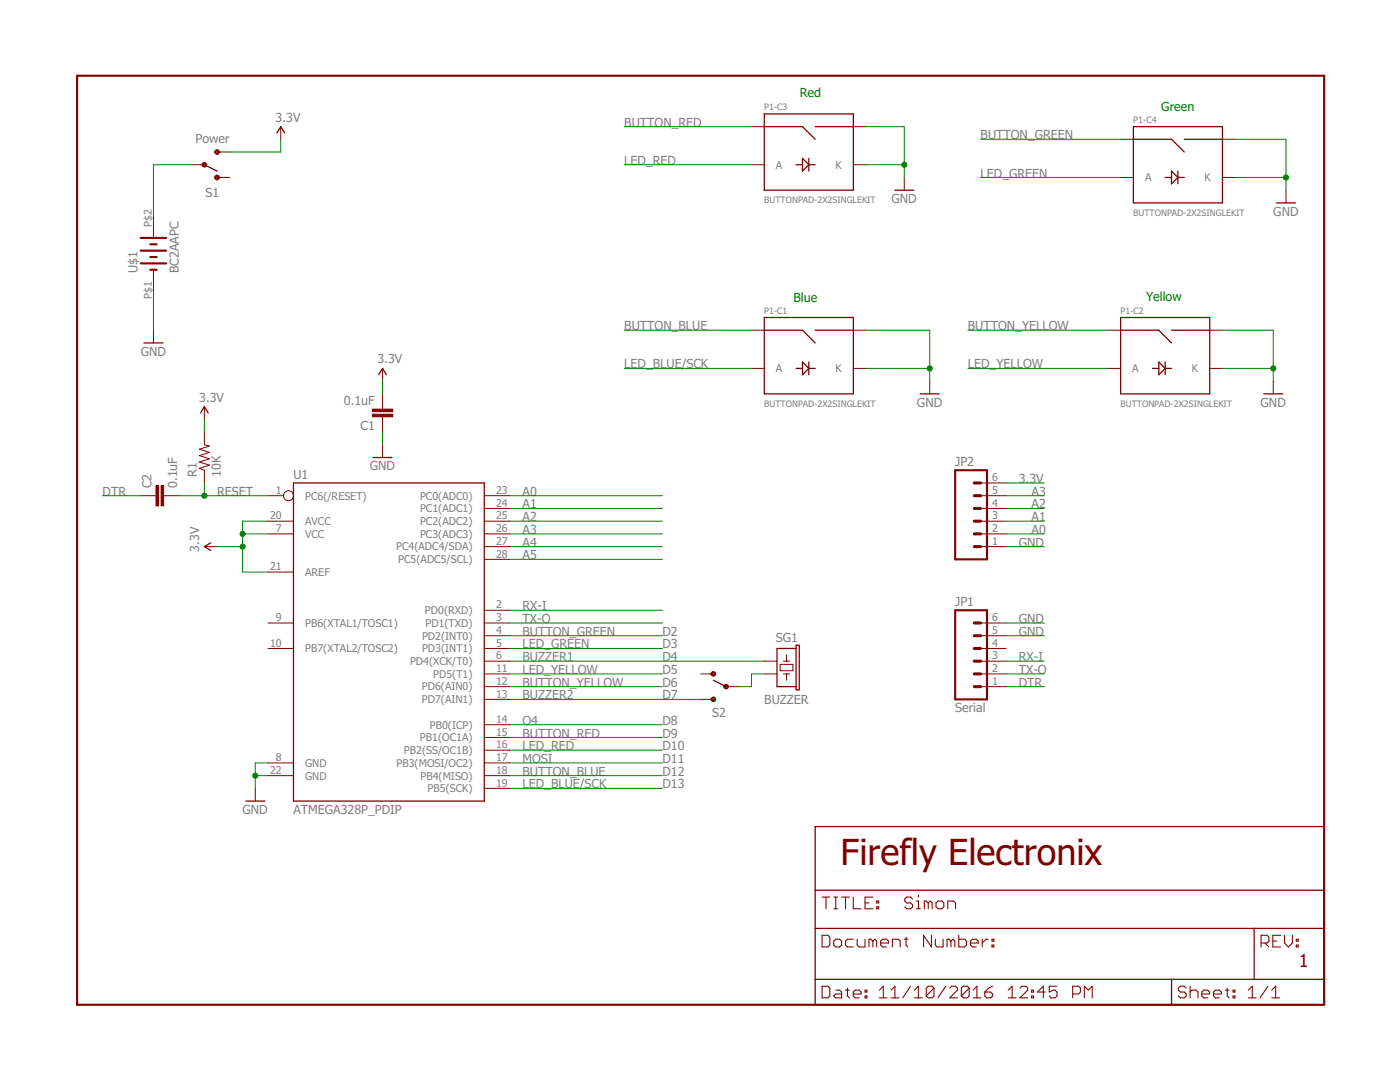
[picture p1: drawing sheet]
<svg xmlns="http://www.w3.org/2000/svg" width="279mm" height="216mm" viewBox="0 0 279 216" stroke-linecap="round" stroke-linejoin="round" font-family="sans-serif">
<path d="M15.4 15.1h248.9v185.4h-248.9zM28.1 52.6h5.1M28.1 47.5h5.1M28.1 50h5.1M30 53.8h1.3M30 48.7h1.3M30 51.3h1.3M190.6 93.8h6.4v17.8h-6.4zM190.6 121.8h6.4v17.8h-6.4z" fill="none" stroke="#800000" stroke-width=".42"/>
<g fill="none" stroke="#800000" stroke-width=".25">
<path d="M40.8 32.9l2.5 1.2M55.3 26.5l.7-1.2 .8 1.2M152.5 22.7h17.8v15.3h-17.8zM152.5 25.3h7.6l2.6 2.5M158.9 32.9h1.2M160.1 31.6l1.3 1.3-1.3 1.2zM161.4 31.6v2.5M161.4 32.9h1.3M162.7 25.3h7.6M178.6 38h3.8M226.2 25.3h17.8v15.2h-17.8zM226.2 27.8h7.6l2.5 2.5"/>
<path d="M232.5 35.4h1.3M233.8 34.1l1.3 1.3-1.3 1.3zM235.1 34.1v2.6M235.1 35.4h1.2M236.3 27.8h7.7M254.7 40.5h3.9M28.7 68.4h3.8M75.6 74.8l.7-1.3 .8 1.3M152.5 63.4h17.8v15.2h-17.8zM152.5 65.9h7.6l2.6 2.5M158.9 73.5h1.2M160.1 72.2l1.3 1.3-1.3 1.3z"/>
<path d="M161.4 72.2v2.6M161.4 73.5h1.3M162.7 65.9h7.6M183.6 78.6h3.9M223.6 63.4h17.8v15.2h-17.8zM223.6 65.9h7.7l2.5 2.5M230 73.5h1.3M231.3 72.2l1.2 1.3-1.2 1.3zM232.5 73.5h1.3M232.5 72.2v2.6M233.8 65.9h7.6M252.2 78.6h3.8"/>
<path d="M40 82.4l.8-1.3 .8 1.3M58.6 96.4h38v63.5h-38zM74.4 91.3h3.9M42.1 108.3l-1.3 .8 1.3 .7M142.4 135.7l2.5 1.3M158.9 129.4h-3.8v7.6h3.8M158.9 128.8h.6v8.8h-.6zM49 159.9h3.9M162.7 164.9h101.6v35.6h-101.6zM162.7 177.6h101.6M162.7 185.3h101.6M162.7 195.4h101.6"/>
<path d="M233.8 195.4v5.1M250.3 185.3v10.1"/>
</g>
<g fill="none" stroke="#800000" stroke-width=".21">
<path d="M164.1 179h1.5M164.8 179v2.3M166.4 179h.8M166.8 179v2.3M168 179h1.5M168.7 179v2.3M170.3 179v2.3h1.6M174.2 179h-1.6v2.3h1.6M175 179.8h.4v.4h-.4zM182.1 179.4l-.4-.4h-.7l-.4 .4v.4l.4 .4h.7l.4 .4v.4l-.4 .3h-.7l-.4-.3M182.9 179.8h.4v1.5M183.3 178.6v.4"/>
<path d="M164.1 186.6h1.1l.4 .4v1.6l-.4 .4h-1.1zM164.1 196.8h1.1l.4 .4v1.5l-.4 .4h-1.1zM166.4 187.8l.4-.4h.8l.4 .4v.8l-.4 .4h-.8l-.4-.4zM166.4 181.3h.8M166.8 197.6h.8l.4 .4v1.1h-1.2l-.4-.4 .4-.4h1.2M168.7 197.6h.8M169.1 197.2v1.5l.4 .4M170.3 198.3h1.6v-.3l-.4-.4h-.8l-.4 .4v.7l.4 .4h.8M170.3 187.4h-1.2l-.4 .4v.8l.4 .4h1.2M171.1 187.4v1.2l.4 .4h1.1v-1.6M172.6 198.7h.4v.4h-.4zM172.6 197.6h.4v.4h-.4z"/>
<path d="M172.6 180.2h.8M174.2 187.8l-.4-.4h-.4v1.6M174.2 187.8l.4-.4 .4 .4v1.2M174.2 187.8v1.2M175 181h.4v.3h-.4zM175.5 199.1h1.5M175.5 197.6l.8-.8v2.3M175.7 188.2h1.6v-.4l-.4-.4h-.8l-.4 .4v.8l.4 .4h.8M177.8 199.1h1.6M177.8 197.6l.8-.8v2.3M178.1 189v-1.6h1.2l.3 .4v1.2M180.4 187.4h.8"/>
<path d="M180.8 187v1.6l.4 .4M181.7 196.8l-1.5 2.3M182.5 199.1h1.6M182.5 197.6l.8-.8v2.3M182.9 181.3h.8M185.3 180.2l-.5-.4h-.3v1.5M185.3 180.2v1.1M185.3 180.2l.3-.4 .4 .4v1.1M185.9 186.6v2.4l-1.6-2.4v2.4M186.4 197.2v1.5l-.4 .4h-.8l-.4-.4M186.4 197.2l-.4-.4h-.8l-.4 .4v1.5M186.4 197.2l-1.6 1.5"/>
<path d="M186.7 187.4v1.2l.3 .4h1.2v-1.6M186.8 180.2l.4-.4h.8l.4 .4v.8l-.4 .3h-.8l-.4-.3zM188.7 196.8l-1.5 2.3M189.1 181.3v-1.5h1.2l.4 .4v1.1M189.5 197.2l.4-.4h.8l.4 .4v.4l-1.6 1.5h1.6M189.8 187.8l-.4-.4h-.4v1.6M189.8 187.8v1.2M189.8 187.8l.4-.4 .4 .4v1.2M191.3 186.6v2.4h1.2l.4-.4v-.8l-.4-.4h-1.2M193.4 197.2v1.5l-.4 .4h-.7l-.4-.4M193.4 197.2l-.4-.4h-.7l-.4 .4v1.5M193.4 197.2l-1.5 1.5"/>
<path d="M193.7 188.2h1.5v-.4l-.4-.4h-.7l-.4 .4v.8l.4 .4h.7M194.2 199.1h1.5M194.2 197.6l.8-.8v2.3M196 187.4v1.6M196.5 198h1.2l.4 .3v.4l-.4 .4h-.8l-.4-.4zM197.2 187.4h-.4l-.8 .8M198 188.6h.4v.4h-.4zM198 187.4h.4v.4h-.4zM198.1 196.8l-.8 .4-.8 .8M201.2 199.1h1.6M201.2 197.6l.8-.8v2.3M203.6 197.2l.3-.4h.8l.4 .4v.4l-1.5 1.5h1.5"/>
<path d="M205.9 198.7h.4v.4h-.4zM205.9 197.6h.4v.4h-.4zM208.6 198h-1.5l1.1-1.2v2.3M210.9 196.8h-1.5v1.2l.8-.4h.4l.3 .4v.7l-.3 .4h-.8l-.4-.4M214.1 198.3h1.1l.4-.3v-.8l-.4-.4h-1.1v2.3M216.4 199.1v-2.3l.8 .8 .8-.8v2.3M236.7 197.2l-.4-.4h-.7l-.4 .4v.4l.4 .4h.7l.4 .3v.4l-.4 .4h-.7l-.4-.4M237.5 198l.4-.4h.8l.4 .4v1.1M237.5 196.8v2.3M239.8 198.3h1.6v-.3l-.4-.4h-.8l-.4 .4v.7l.4 .4h.8M242.2 198.3h1.5v-.3l-.3-.4h-.8l-.4 .4v.7l.4 .4h.8M244.5 197.6h.8"/>
<path d="M244.9 197.2v1.5l.4 .4M246.1 198.7h.4v.4h-.4zM246.1 197.6h.4v.4h-.4zM249.1 199.1h1.6M249.1 197.6l.8-.8v2.3M251.7 188.2h1.2l.3-.4v-.8l-.3-.4h-1.2v2.4M252.5 188.2l.7 .8M253 196.8l-1.5 2.3M253.8 199.1h1.6M253.8 197.6l.8-.8v2.3M254 187.8h.8M255.6 186.6h-1.6v2.4h1.6"/>
<path d="M256.3 186.6v1.6l.8 .8 .8-.8v-1.6M258.7 188.6h.4v.4h-.4zM258.7 187.4h.4v.4h-.4z"/>
</g>
<g fill="none" stroke="#800000" stroke-width=".2">
<path d="M38.2 32.9h2.6M43.3 30.3h2.6M43.3 35.4h2.6M56 25.3v2.5M150 32.9h2.5M150 25.3h2.5M170.3 32.9h2.5M170.3 25.3h2.5M180.5 35.4v2.6M223.6 35.4h2.6M223.6 27.8h2.6M244 35.4h2.5"/>
<path d="M244 27.8h2.5M256.6 38v2.5M30.6 43v4.5M30.6 53.8v4.5M30.6 65.9v2.5M76.3 73.5v2.6M76.3 78.6v3M150 73.5h2.5M150 65.9h2.5M170.3 73.5h2.5M170.3 65.9h2.5M185.5 76.1v2.5"/>
<path d="M221.1 73.5h2.5M221.1 65.9h2.5M241.4 73.5h2.6M241.4 65.9h2.6M254.1 76.1v2.5M28.1 98.9h3M32.7 98.9h3M40.8 86.2v2.6l1 .2-2 .6 2 .7-2 .6 2 .6-2 .7 2 .6-2 .7 1 .3v2.6M40.8 81.1v2.6M53.5 98.9h3.1M76.3 83.2v3M76.3 88.8v2.5"/>
<path d="M96.6 98.9h5.1M195.7 98.9h5.1M195.7 96.4h5.1M40.8 109.1h2.5M53.5 106.5h5.1M53.5 114.2h5.1M53.5 104h5.1M96.6 109.1h5.1M96.6 106.5h5.1M96.6 104h5.1M96.6 111.6h5.1M96.6 101.5h5.1"/>
<path d="M195.7 109.1h5.1M195.7 106.5h5.1M195.7 104h5.1M195.7 101.5h5.1M53.5 129.4h5.1M53.5 124.3h5.1M96.6 139.6h5.1M96.6 134.5h5.1M96.6 137h5.1M96.6 131.9h5.1M96.6 129.4h5.1M96.6 126.9h5.1"/>
<path d="M96.6 124.3h5.1M96.6 121.8h5.1M139.8 139.6h2.6M139.8 134.5h2.6M144.9 137h2.5M152.5 134.5h2.6M152.5 131.9h2.6M155.7 132.6h2.5v1.2h-2.5zM156.3 134.5h1.3M156.3 131.9h1.3M157 130.7v1.2M157 134.5v1.2"/>
<path d="M195.7 134.5h5.1M195.7 137h5.1M195.7 131.9h5.1M195.7 129.4h5.1M195.7 126.9h5.1M195.7 124.3h5.1M50.9 157.3v2.6M53.5 152.2h5.1M53.5 154.8h5.1M96.6 157.3h5.1M96.6 152.2h5.1M96.6 154.8h5.1"/>
<path d="M96.6 149.7h5.1M96.6 147.2h5.1M96.6 144.6h5.1"/>
<circle cx="57.6" cy="98.9" r=".99"/>
</g>
<g fill="#800000" stroke="#800000" stroke-width=".2">
<path d="M43 35.1a.46 .46 0 0 1 .7 .1 .46 .46 0 0 1-.3 .7 .46 .46 0 0 1-.5-.5h.2a.26 .26 0 0 1 .3-.2 .26 .26 0 0 1 .1 .4 .26 .26 0 0 1-.4-.1v-.1h-.2z" fill-rule="evenodd"/>
<path d="M43 30a.46 .46 0 0 1 .7 .1 .46 .46 0 0 1-.3 .7 .46 .46 0 0 1-.5-.5h.2a.26 .26 0 0 1 .3-.2 .26 .26 0 0 1 .1 .4 .26 .26 0 0 1-.4 0v-.2h-.2z" fill-rule="evenodd"/>
<path d="M40.5 32.5a.46 .46 0 0 1 .7 .2 .46 .46 0 0 1-.3 .6 .46 .46 0 0 1-.6-.4h.2a.26 .26 0 0 1 .4-.2 .26 .26 0 0 1 .1 .4 .26 .26 0 0 1-.4-.1l-.1-.1h-.2z" fill-rule="evenodd"/>
<path d="M142.1 134.1a.46 .46 0 0 1 .7 .2 .46 .46 0 0 1-.4 .6 .46 .46 0 0 1-.5-.4h.2a.26 .26 0 0 1 .4-.3 .26 .26 0 0 1 .1 .5 .26 .26 0 0 1-.5-.1l-.2-.1z" fill-rule="evenodd"/>
<path d="M142.1 139.2a.46 .46 0 0 1 .7 .2 .46 .46 0 0 1-.4 .6 .46 .46 0 0 1-.5-.4h.2a.26 .26 0 0 1 .4-.3 .26 .26 0 0 1 .1 .4 .26 .26 0 0 1-.5 0l-.2-.1z" fill-rule="evenodd"/>
<path d="M144.6 136.7a.46 .46 0 0 1 .7 .1 .46 .46 0 0 1-.3 .7 .46 .46 0 0 1-.6-.5h.3a.26 .26 0 0 1 .3-.2 .26 .26 0 0 1 .1 .4 .26 .26 0 0 1-.4-.1l-.3-.1z" fill-rule="evenodd"/>
</g>
<g fill="#800000" stroke="#800000" stroke-width=".2">
<path d="M32.2 96.9h.5v4h-.5z"/>
<path d="M31.1 96.9h.5v4h-.5z"/>
<path d="M74.3 81.6h4.1v.5h-4.1z"/>
<path d="M74.3 82.7h4.1v.5h-4.1z"/>
</g>
<path d="M194.4 98.9h1.3M194.4 96.4h1.3M194.4 104h1.3M194.4 106.5h1.3M194.4 109.1h1.3M194.4 101.5h1.3M194.4 131.9h1.3M194.4 134.5h1.3M194.4 137h1.3M194.4 126.9h1.3M194.4 129.4h1.3M194.4 124.3h1.3" fill="none" stroke="#800000" stroke-width=".61"/>
<g fill="none" stroke="#008000" stroke-width=".2">
<path d="M38.2 32.9h-7.6v10.1M56 27.8v2.5h-10.1M124.6 32.9h25.4M124.6 25.3h25.4M172.8 32.9h7.7M172.8 25.3h7.7v10.1M195.7 35.4h27.9M195.7 27.8h27.9M246.5 35.4h10.1M246.5 27.8h10.1v10.2M30.6 58.3v7.6M76.3 76.1v2.5"/>
<path d="M124.6 73.5h25.4M124.6 65.9h25.4M172.8 73.5h12.7M172.8 65.9h12.7v10.2M193.2 73.5h27.9M193.2 65.9h27.9M244 73.5h10.1M244 65.9h10.1v10.2M20.5 98.9h7.6M35.7 98.9h17.8M40.8 83.7v2.5M40.8 96.4v2.5"/>
<path d="M76.3 86.2v2.6M101.7 98.9h30.5M200.8 96.4h7.6M200.8 98.9h7.6M43.3 109.1h5.1M48.4 106.5h5.1M53.5 104h-5.1v10.2h5.1M101.7 109.1h30.5M101.7 104h30.5M101.7 106.5h30.5M101.7 101.5h30.5M101.7 111.6h30.5"/>
<path d="M200.8 109.1h7.6M200.8 104h7.6M200.8 106.5h7.6M200.8 101.5h7.6M101.7 124.3h30.5M101.7 126.9h30.5M101.7 134.5h30.5M101.7 129.4h30.5M101.7 137h30.5M101.7 131.9h50.8M101.7 121.8h30.5M101.7 139.6h38.1"/>
<path d="M152.5 134.5h-2.5v2.5h-2.6M200.8 124.3h7.6M200.8 126.9h7.6M200.8 134.5h7.6M200.8 137h7.6M200.8 131.9h7.6M50.9 154.8h2.6M53.5 152.2h-2.6v5.1M101.7 152.2h30.5M101.7 154.8h30.5M101.7 149.7h30.5M101.7 157.3h30.5"/>
<path d="M101.7 147.2h30.5M101.7 144.6h30.5"/>
</g>
<g fill="#008000" stroke="#008000" stroke-width=".2">
<circle cx="256.6" cy="35.4" r=".51"/>
<circle cx="254.1" cy="73.5" r=".51"/>
<circle cx="185.5" cy="73.5" r=".51"/>
<circle cx="180.5" cy="32.9" r=".51"/>
<circle cx="50.9" cy="154.8" r=".51"/>
<circle cx="48.4" cy="106.5" r=".51"/>
<circle cx="48.4" cy="109.1" r=".51"/>
<circle cx="40.8" cy="98.9" r=".51"/>
</g>
<text font-size="7.2" fill="#800000" x="167.8" y="172.6">Firefly Electronix</text>
<text font-size="3.6" fill="#800000" x="259.2" y="192.9">1</text>
<g font-size="2.5" fill="#008000">
<text x="159.6" y="19.4">Red</text>
<text x="231.8" y="22.2">Green</text>
<text x="158.4" y="60.3">Blue</text>
<text x="228.7" y="60.1">Yellow</text>
</g>
<g font-size="2.5" fill="#808080">
<text x="39" y="28.6">Power</text>
<text x="55" y="24.2">3.3V</text>
<text x="124.6" y="25.3">BUTTON_RED</text>
<text x="195.7" y="27.8">BUTTON_GREEN</text>
<text x="124.6" y="32.9">LED_RED</text>
<text x="195.7" y="35.4">LED_GREEN</text>
<text x="41" y="39.2">S1</text>
<text x="177.9" y="40.5">GND</text>
<text x="254.1" y="43">GND</text>
<text x="27.5" y="54.5" transform="rotate(-90 27.5 54.5)">U$1</text>
<text x="35.7" y="54.5" transform="rotate(-90 35.7 54.5)">BC2A PC</text>
<text x="124.6" y="65.9">BUTTON_BLUE</text>
<text x="193.2" y="65.9">BUTTON_YELLOW</text>
<text x="28.1" y="71">GND</text>
<text x="75.3" y="72.5">3.3V</text>
<text x="124.6" y="73.5">LED_BLUE/SCK</text>
<text x="193.2" y="73.5">LED_YELLOW</text>
<text x="39.8" y="80.1">3.3V</text>
<text x="68.6" y="80.8">0.1uF</text>
<text x="183" y="81.1">GND</text>
<text x="251.6" y="81.1">GND</text>
<text x="72" y="85.8">C1</text>
<text x="39.3" y="95.1" transform="rotate(-90 39.3 95.1)">R1</text>
<text x="44.1" y="95.1" transform="rotate(-90 44.1 95.1)">10K</text>
<text x="58.6" y="95.6">U1</text>
<text x="73.8" y="93.8">GND</text>
<text x="190.6" y="93.1">JP2</text>
<text x="20.5" y="98.9">DTR</text>
<text x="30.2" y="97.4" transform="rotate(-90 30.2 97.4)">C2</text>
<text x="35.3" y="97.4" transform="rotate(-90 35.3 97.4)">0.1uF</text>
<text x="43.3" y="98.9">RESET</text>
<text x="104.3" y="98.9">A0</text>
<text x="104.3" y="101.4">A1</text>
<text x="203.3" y="96.4">3.3V</text>
<text x="205.9" y="101.4">A2</text>
<text x="205.9" y="98.9">A3</text>
<text x="104.3" y="104">A2</text>
<text x="104.3" y="106.5">A3</text>
<text x="205.9" y="106.5">A0</text>
<text x="205.9" y="104">A1</text>
<text x="39.8" y="110.1" transform="rotate(-90 39.8 110.1)">3.3V</text>
<text x="104.3" y="109.1">A4</text>
<text x="104.3" y="111.6">A5</text>
<text x="203.3" y="109.1">GND</text>
<text x="104.3" y="121.8">RX-I</text>
<text x="104.3" y="124.3">TX-O</text>
<text x="190.6" y="121">JP1</text>
<text x="203.3" y="124.3">GND</text>
<text x="104.3" y="129.4">LED_GREEN</text>
<text x="104.3" y="126.8">BUTTON_GREEN</text>
<text x="104.3" y="131.9">BUZZER1</text>
<text x="132.2" y="126.8">D2</text>
<text x="132.2" y="129.4">D3</text>
<text x="132.2" y="131.9">D4</text>
<text x="154.8" y="128.1">SG1</text>
<text x="203.3" y="126.8">GND</text>
<text x="203.3" y="131.9">RX-I</text>
<text x="104.3" y="134.5">LED_YELLOW</text>
<text x="104.3" y="137">BUTTON_YELLOW</text>
<text x="132.2" y="134.5">D5</text>
<text x="132.2" y="137">D6</text>
<text x="203.3" y="137">DTR</text>
<text x="203.3" y="134.5">TX-O</text>
<text x="104.3" y="139.5">BUZZER2</text>
<text x="132.2" y="139.5">D7</text>
<text x="142.2" y="143.1">S2</text>
<text x="152.5" y="140.6">BUZZER</text>
<text x="190.6" y="142.1">Serial</text>
<text x="104.3" y="149.7">LED_RED</text>
<text x="104.3" y="147.2">BUTTON_RED</text>
<text x="104.3" y="144.6">O4</text>
<text x="132.2" y="144.6">D8</text>
<text x="132.2" y="147.2">D9</text>
<text x="132.2" y="149.7">D10</text>
<text x="104.3" y="154.8">BUTTON_BLUE</text>
<text x="104.3" y="152.2">MOSI</text>
<text x="132.2" y="152.2">D11</text>
<text x="132.2" y="154.8">D12</text>
<text x="104.3" y="157.3">LED_BLUE/SCK</text>
<text x="132.2" y="157.3">D13</text>
<text x="48.4" y="162.4">GND</text>
<text x="58.6" y="162.4">ATMEGA328P_PDIP</text>
</g>
<g font-size="2.1" fill="#808080">
<text x="154.9" y="33.6">A</text>
<text x="166.7" y="33.6">K</text>
<text x="228.5" y="36.2">A</text>
<text x="240.4" y="36.2">K</text>
<text x="30.3" y="45.2" transform="rotate(-90 30.3 45.2)">P$2</text>
<text x="30.3" y="59.6" transform="rotate(-90 30.3 59.6)">P$1</text>
<text x="154.9" y="74.3">A</text>
<text x="166.7" y="74.3">K</text>
<text x="226" y="74.3">A</text>
<text x="237.8" y="74.3">K</text>
<text x="55.1" y="98.6">1</text>
<text x="60.9" y="99.7">PC6(/RESET)</text>
<text x="83.8" y="99.7">PC0(ADC0)</text>
<text x="99" y="101.1">24</text>
<text x="99" y="98.6">23</text>
<text x="198" y="101.1">4</text>
<text x="198" y="98.6">5</text>
<text x="198" y="96">6</text>
<text x="53.9" y="103.6">20</text>
<text x="55.1" y="106.2">7</text>
<text x="60.9" y="107.3">VCC</text>
<text x="60.9" y="104.8">AVCC</text>
<text x="83.8" y="107.3">PC3(ADC3)</text>
<text x="83.8" y="104.8">PC2(ADC2)</text>
<text x="83.8" y="102.2">PC1(ADC1)</text>
<text x="99" y="106.2">26</text>
<text x="99" y="103.6">25</text>
<text x="198" y="106.2">2</text>
<text x="198" y="103.6">3</text>
<text x="53.9" y="113.8">21</text>
<text x="79.1" y="109.8">PC4(ADC4/SDA)</text>
<text x="79.5" y="112.4">PC5(ADC5/SCL)</text>
<text x="99" y="111.3">28</text>
<text x="99" y="108.7">27</text>
<text x="198" y="108.7">1</text>
<text x="60.9" y="114.9">AREF</text>
<text x="55.1" y="123.9">9</text>
<text x="60.9" y="125.1">PB6(XTAL1/TOSC1)</text>
<text x="84.8" y="122.5">PD0(RXD)</text>
<text x="84.9" y="125.1">PD1(TXD)</text>
<text x="99" y="123.9">3</text>
<text x="99" y="121.4">2</text>
<text x="198" y="123.9">6</text>
<text x="53.9" y="129">10</text>
<text x="60.9" y="130.1">PB7(XTAL2/TOSC2)</text>
<text x="84.2" y="130.1">PD3(INT1)</text>
<text x="84.2" y="127.6">PD2(INT0)</text>
<text x="99" y="131.6">6</text>
<text x="99" y="129">5</text>
<text x="99" y="126.5">4</text>
<text x="198" y="131.6">3</text>
<text x="198" y="129">4</text>
<text x="198" y="126.5">5</text>
<text x="81.8" y="132.7">PD4(XCK/T0)</text>
<text x="84.2" y="137.8">PD6(AIN0)</text>
<text x="86.4" y="135.2">PD5(T1)</text>
<text x="99" y="136.6">12</text>
<text x="99" y="134.1">11</text>
<text x="198" y="136.6">1</text>
<text x="198" y="134.1">2</text>
<text x="84.2" y="140.3">PD7(AIN1)</text>
<text x="99" y="139.2">13</text>
<text x="83.8" y="147.9">PB1(OC1A)</text>
<text x="85.8" y="145.4">PB0(ICP)</text>
<text x="99" y="149.3">16</text>
<text x="99" y="146.8">15</text>
<text x="99" y="144.3">14</text>
<text x="53.9" y="154.4">22</text>
<text x="55.1" y="151.9">8</text>
<text x="60.9" y="153">GND</text>
<text x="60.9" y="155.5">GND</text>
<text x="79.1" y="153">PB3(MOSI/OC2)</text>
<text x="80.6" y="150.5">PB2(SS/OC1B)</text>
<text x="83.9" y="155.5">PB4(MISO)</text>
<text x="99" y="154.4">18</text>
<text x="99" y="151.9">17</text>
<text x="85.3" y="158.1">PB5(SCK)</text>
<text x="99" y="157">19</text>
</g>
<g font-size="1.8" fill="#808080">
<text x="152.5" y="22">P1-C3</text>
<text x="226.2" y="24.5">P1-C4</text>
<text x="152.5" y="40.5">BUTTONPAD-2X2SINGLEKIT</text>
<text x="226.2" y="43">BUTTONPAD-2X2SINGLEKIT</text>
<text x="152.5" y="62.6">P1-C1</text>
<text x="223.6" y="62.6">P1-C2</text>
<text x="152.5" y="81.1">BUTTONPAD-2X2SINGLEKIT</text>
<text x="223.6" y="81.1">BUTTONPAD-2X2SINGLEKIT</text>
</g>
</svg>
